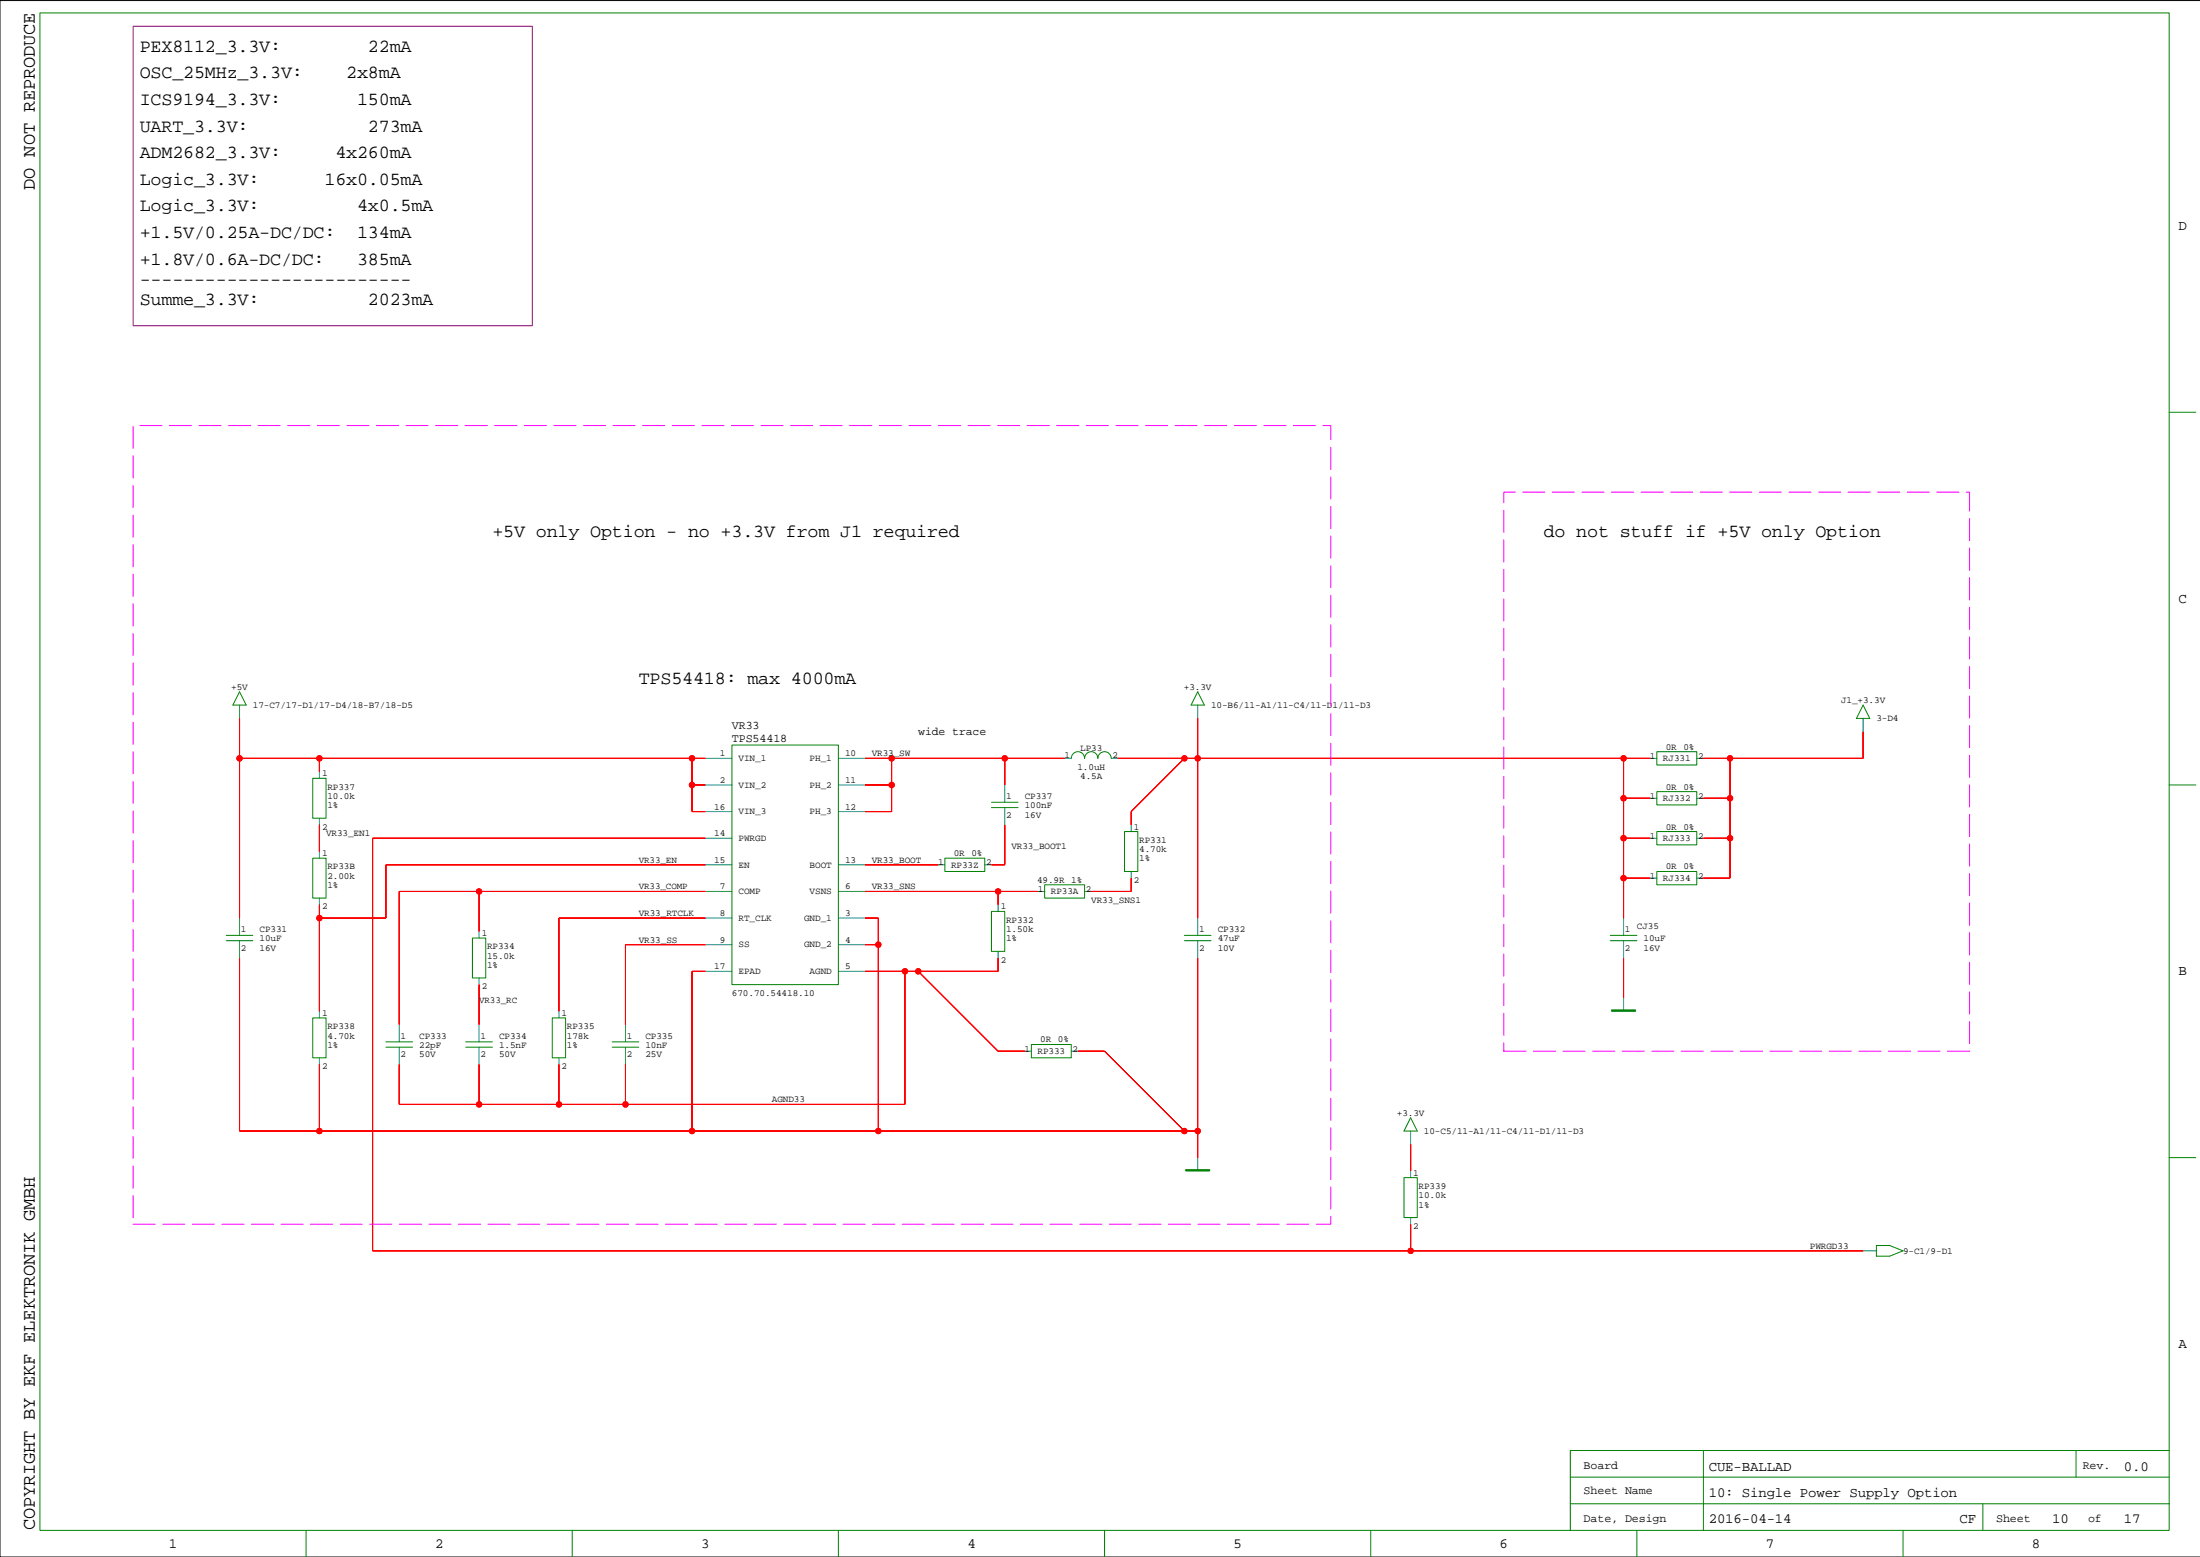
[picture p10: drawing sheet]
<svg xmlns="http://www.w3.org/2000/svg" width="420mm" height="297mm" viewBox="0 0 420 297" stroke-linecap="round" stroke-linejoin="round" font-family="sans-serif">
<path d="M419.9 .1h-419.9v296.9h419.9" fill="none" stroke="#000" stroke-width=".19"/>
<g fill="none" stroke="#008200" stroke-width=".19">
<path d="M7.6 2.5h406.3v289.5h-406.3zM413.9 78.6h5.1M45.7 132l1.3 2.5h-2.6zM228.5 132l1.3 2.5h-2.5zM355.5 134.5l1.3 2.6h-2.6zM413.9 149.8h5.1M269.2 213.2l1.2 2.6h-2.5zM413.9 220.9h5.1M325 276.7v15.3M396.1 276.7v5.1M413.9 276.7h-114.2v15.3M58.4 292v5"/>
<path d="M109.2 292v5M160 292v5M210.8 292v5M261.6 292v5M299.7 281.8h114.2M299.7 286.9h114.2M312.3 292v5M363.1 292v5M378.4 286.9v5.1"/>
</g>
<g fill="none" stroke="#008080" stroke-width=".19">
<path d="M45.7 134.5v2.6M228.5 134.5v2.6M355.5 137.1v2.5M60.9 147.2v1.3M60.9 156.1v1.3M134.6 149.8h5.1M134.6 144.7h5.1M134.6 154.8h5.1M134.6 159.9h5.1M160 149.8h5.1M160 144.7h5.1M160 154.8h5.1"/>
<path d="M191.7 149.8v3.3M191.7 154.1v3.3M203.2 144.7h1.2M212 144.7h1.3M215.9 157.4v1.2M314.9 144.7h1.3M314.9 159.9h1.3M314.9 152.3h1.3M323.8 144.7h1.2M323.8 159.9h1.2M323.8 152.3h1.2M45.7 175.1v3.3"/>
<path d="M45.7 179.5v3.3M60.9 162.4v1.3M60.9 171.3v1.3M91.4 177.7v1.3M134.6 170.1h5.1M134.6 175.1h5.1M134.6 165h5.1M160 170.1h5.1M160 175.1h5.1M160 165h5.1M179 165h1.3M187.9 165h1.3"/>
<path d="M190.5 172.6v1.3M198.1 170.1h1.2M207 170.1h1.2M215.9 166.3v1.2M228.5 175.1v3.3M228.5 179.5v3.3M309.8 175.1v3.3M309.8 179.5v3.3M314.9 167.5h1.3M323.8 167.5h1.2M60.9 192.9v1.3M76.2 195.5v3.3"/>
<path d="M76.2 199.8v3.3M91.4 186.6v1.2M91.4 195.5v3.3M91.4 199.8v3.3M106.7 192.9v1.3M119.4 195.5v3.3M119.4 199.8v3.3M134.6 185.3h5.1M134.6 180.2h5.1M160 185.3h5.1M160 180.2h5.1M190.5 181.5v1.3"/>
<path d="M309.8 190.4v2.3M60.9 201.8v1.3M106.7 201.8v1.3M195.5 200.5h1.3M204.4 200.5h1.3M269.2 215.8v2.5M228.5 220.9v2.2M269.2 223.4v1.3M269.2 232.3v1.3"/>
</g>
<g fill="none" stroke="#008000" stroke-width=".19">
<path d="M59.7 148.5h2.5v7.6h-2.5zM139.7 142.1h20.3v45.7h-20.3zM189.2 154.1h5.1M189.2 153.1h5.1M204.4 144.7a1.27 1.27 0 0 1 1.3-1.3 1.27 1.27 0 0 1 1.3 1.3 1.27 1.27 0 0 1 1.2-1.3 1.27 1.27 0 0 1 1.3 1.3 1.27 1.27 0 0 1 1.3-1.3 1.27 1.27 0 0 1 1.2 1.3M214.6 158.6h2.5v7.7h-2.5zM316.2 143.4h7.6v2.5h-7.6zM316.2 151h7.6v2.6h-7.6zM316.2 158.6h7.6v2.6h-7.6zM43.2 179.5h5M43.2 178.4h5M59.7 163.7h2.5v7.6h-2.5z"/>
<path d="M90.1 179h2.6v7.6h-2.6zM180.3 163.7h7.6v2.6h-7.6zM189.2 173.9h2.5v7.6h-2.5zM199.3 168.8h7.7v2.5h-7.7zM226 179.5h5.1M226 178.4h5.1M307.3 179.5h5M307.3 178.4h5M316.2 166.3h7.6v2.5h-7.6zM59.7 194.2h2.5v7.6h-2.5zM73.6 199.8h5.1M73.6 198.8h5.1"/>
<path d="M88.9 199.8h5.1M88.9 198.8h5.1M105.4 194.2h2.5v7.6h-2.5zM116.8 199.8h5.1M116.8 198.8h5.1M196.8 199.3h7.6v2.5h-7.6zM267.9 224.7h2.5v7.6h-2.5z"/>
</g>
<g fill="#008000" stroke="#008000" stroke-width=".19">
<path d="M307.5 192.7h4.6v.2h-4.6z" fill-rule="evenodd"/>
<path d="M226.3 223.1h4.5v.3h-4.5z" fill-rule="evenodd"/>
</g>
<path d="M355.5 238.6h2.6" fill="none" stroke="#007d7b" stroke-width=".19"/>
<path d="M358.1 237.6h2.5l2.5 1-2.5 1h-2.5z" fill="none" stroke="#007d00" stroke-width=".19"/>
<g fill="#f00" stroke="#f00" stroke-width=".19">
<path d="M205.7 200.5h5.1z" fill-rule="evenodd"/>
<path d="M210.8 200.5l15.2 15.3z" fill-rule="evenodd"/>
<path d="M228.5 182.8v33z" fill-rule="evenodd"/>
<path d="M228.5 215.8v5.1z" fill-rule="evenodd"/>
<path d="M226 215.8h2.5z" fill-rule="evenodd"/>
<path d="M167.6 215.8h58.4z" fill-rule="evenodd"/>
<path d="M165.1 180.2h2.5z" fill-rule="evenodd"/>
<path d="M165.1 175.1h2.5z" fill-rule="evenodd"/>
<path d="M167.6 175.1v5.1z" fill-rule="evenodd"/>
<path d="M167.6 180.2v35.6z" fill-rule="evenodd"/>
<path d="M132.1 215.8h35.5z" fill-rule="evenodd"/>
<path d="M132.1 185.3h2.5z" fill-rule="evenodd"/>
<path d="M132.1 185.3v30.5z" fill-rule="evenodd"/>
<path d="M60.9 215.8h71.2z" fill-rule="evenodd"/>
<path d="M60.9 203.1v12.7z" fill-rule="evenodd"/>
<path d="M45.7 215.8h15.2z" fill-rule="evenodd"/>
<path d="M45.7 182.8v33z" fill-rule="evenodd"/>
<path d="M309.8 182.8v7.6z" fill-rule="evenodd"/>
<path d="M45.7 137.1v7.6z" fill-rule="evenodd"/>
<path d="M60.9 144.7v2.5z" fill-rule="evenodd"/>
<path d="M132.1 154.8h2.5z" fill-rule="evenodd"/>
<path d="M132.1 149.8v5z" fill-rule="evenodd"/>
<path d="M132.1 149.8h2.5z" fill-rule="evenodd"/>
<path d="M132.1 144.7v5.1z" fill-rule="evenodd"/>
<path d="M132.1 144.7h2.5z" fill-rule="evenodd"/>
<path d="M60.9 144.7h71.2z" fill-rule="evenodd"/>
<path d="M45.7 144.7h15.2z" fill-rule="evenodd"/>
<path d="M45.7 144.7v30.4z" fill-rule="evenodd"/>
<path d="M213.3 144.7h12.7z" fill-rule="evenodd"/>
<path d="M309.8 152.3h5.1z" fill-rule="evenodd"/>
<path d="M309.8 159.9h5.1z" fill-rule="evenodd"/>
<path d="M309.8 167.5v7.6z" fill-rule="evenodd"/>
<path d="M309.8 167.5h5.1z" fill-rule="evenodd"/>
<path d="M309.8 159.9v7.6z" fill-rule="evenodd"/>
<path d="M309.8 152.3v7.6z" fill-rule="evenodd"/>
<path d="M309.8 144.7v7.6z" fill-rule="evenodd"/>
<path d="M309.8 144.7h5.1z" fill-rule="evenodd"/>
<path d="M228.5 144.7h81.3z" fill-rule="evenodd"/>
<path d="M228.5 137.1v7.6z" fill-rule="evenodd"/>
<path d="M215.9 154.8v2.6z" fill-rule="evenodd"/>
<path d="M226 144.7l-10.1 10.1z" fill-rule="evenodd"/>
<path d="M226 144.7h2.5z" fill-rule="evenodd"/>
<path d="M228.5 144.7v30.4z" fill-rule="evenodd"/>
<path d="M269.2 218.3v5.1z" fill-rule="evenodd"/>
<path d="M119.4 180.2v15.3z" fill-rule="evenodd"/>
<path d="M119.4 180.2h15.2z" fill-rule="evenodd"/>
<path d="M106.7 175.1v17.8z" fill-rule="evenodd"/>
<path d="M106.7 175.1h27.9z" fill-rule="evenodd"/>
<path d="M91.4 187.8v7.7z" fill-rule="evenodd"/>
<path d="M76.2 170.1v25.4z" fill-rule="evenodd"/>
<path d="M76.2 170.1h15.2z" fill-rule="evenodd"/>
<path d="M91.4 170.1v7.6z" fill-rule="evenodd"/>
<path d="M91.4 170.1h43.2z" fill-rule="evenodd"/>
<path d="M190.5 170.1v2.5z" fill-rule="evenodd"/>
<path d="M190.5 170.1h7.6z" fill-rule="evenodd"/>
<path d="M165.1 170.1h25.4z" fill-rule="evenodd"/>
<path d="M191.7 144.7h11.5z" fill-rule="evenodd"/>
<path d="M165.1 149.8h5z" fill-rule="evenodd"/>
<path d="M165.1 154.8h5z" fill-rule="evenodd"/>
<path d="M170.1 149.8v5z" fill-rule="evenodd"/>
<path d="M170.1 144.7v5.1z" fill-rule="evenodd"/>
<path d="M165.1 144.7h5z" fill-rule="evenodd"/>
<path d="M170.1 144.7h21.6z" fill-rule="evenodd"/>
<path d="M191.7 144.7v5.1z" fill-rule="evenodd"/>
<path d="M60.9 175.1v17.8z" fill-rule="evenodd"/>
<path d="M73.6 165v10.1z" fill-rule="evenodd"/>
<path d="M60.9 175.1h12.7z" fill-rule="evenodd"/>
<path d="M60.9 172.6v2.5z" fill-rule="evenodd"/>
<path d="M73.6 165h61z" fill-rule="evenodd"/>
<path d="M71.1 159.9h63.5z" fill-rule="evenodd"/>
<path d="M71.1 159.9v78.7z" fill-rule="evenodd"/>
<path d="M71.1 238.6h198.1z" fill-rule="evenodd"/>
<path d="M269.2 238.6h86.3z" fill-rule="evenodd"/>
<path d="M269.2 233.6v5z" fill-rule="evenodd"/>
<path d="M190.5 200.5h5z" fill-rule="evenodd"/>
<path d="M175.2 185.3l15.3 15.2z" fill-rule="evenodd"/>
<path d="M165.1 185.3h7.6z" fill-rule="evenodd"/>
<path d="M106.7 203.1v7.6z" fill-rule="evenodd"/>
<path d="M91.4 203.1v7.6z" fill-rule="evenodd"/>
<path d="M76.2 203.1v7.6z" fill-rule="evenodd"/>
<path d="M76.2 210.7h15.2z" fill-rule="evenodd"/>
<path d="M91.4 210.7h15.3z" fill-rule="evenodd"/>
<path d="M106.7 210.7h12.7z" fill-rule="evenodd"/>
<path d="M119.4 203.1v7.6z" fill-rule="evenodd"/>
<path d="M119.4 210.7h53.3z" fill-rule="evenodd"/>
<path d="M172.7 185.3v25.4z" fill-rule="evenodd"/>
<path d="M172.7 185.3h2.5z" fill-rule="evenodd"/>
<path d="M175.2 185.3h15.3z" fill-rule="evenodd"/>
<path d="M190.5 182.8v2.5z" fill-rule="evenodd"/>
<path d="M325 144.7h5.1z" fill-rule="evenodd"/>
<path d="M325 152.3h5.1z" fill-rule="evenodd"/>
<path d="M325 159.9h5.1z" fill-rule="evenodd"/>
<path d="M325 167.5h5.1z" fill-rule="evenodd"/>
<path d="M330.1 159.9v7.6z" fill-rule="evenodd"/>
<path d="M330.1 152.3v7.6z" fill-rule="evenodd"/>
<path d="M330.1 144.7v7.6z" fill-rule="evenodd"/>
<path d="M330.1 144.7h25.4z" fill-rule="evenodd"/>
<path d="M355.5 139.6v5.1z" fill-rule="evenodd"/>
<path d="M60.9 157.4v5z" fill-rule="evenodd"/>
<path d="M215.9 167.5v2.6z" fill-rule="evenodd"/>
<path d="M208.2 170.1h7.7z" fill-rule="evenodd"/>
<path d="M165.1 165h13.9z" fill-rule="evenodd"/>
<path d="M189.2 165h2.5z" fill-rule="evenodd"/>
<path d="M191.7 157.4v7.6z" fill-rule="evenodd"/>
<circle cx="228.5" cy="215.8" r=".51"/>
<circle cx="226" cy="215.8" r=".51"/>
<circle cx="167.6" cy="180.2" r=".51"/>
<circle cx="167.6" cy="215.8" r=".51"/>
<circle cx="132" cy="215.8" r=".51"/>
<circle cx="60.9" cy="215.8" r=".51"/>
<circle cx="132" cy="149.8" r=".51"/>
<circle cx="132" cy="144.7" r=".51"/>
<circle cx="60.9" cy="144.7" r=".51"/>
<circle cx="45.7" cy="144.7" r=".51"/>
<circle cx="309.8" cy="167.5" r=".51"/>
<circle cx="309.8" cy="159.9" r=".51"/>
<circle cx="309.8" cy="152.3" r=".51"/>
<circle cx="309.8" cy="144.7" r=".51"/>
<circle cx="226" cy="144.7" r=".51"/>
<circle cx="228.5" cy="144.7" r=".51"/>
<circle cx="91.4" cy="170.1" r=".51"/>
<circle cx="190.5" cy="170.1" r=".51"/>
<circle cx="170.1" cy="149.8" r=".51"/>
<circle cx="170.1" cy="144.7" r=".51"/>
<circle cx="191.7" cy="144.7" r=".51"/>
<circle cx="60.9" cy="175.1" r=".51"/>
<circle cx="269.2" cy="238.6" r=".51"/>
<circle cx="91.4" cy="210.7" r=".51"/>
<circle cx="106.7" cy="210.7" r=".51"/>
<circle cx="119.4" cy="210.7" r=".51"/>
<circle cx="172.7" cy="185.3" r=".51"/>
<circle cx="175.2" cy="185.3" r=".51"/>
<circle cx="330.1" cy="159.9" r=".51"/>
<circle cx="330.1" cy="152.3" r=".51"/>
<circle cx="330.1" cy="144.7" r=".51"/>
</g>
<g fill="none" stroke="#f00" stroke-width=".19">
<path d="M45.7 137.1v38M228.5 137.1v38M355.5 139.6v5.1h-30.5M45.7 144.7h88.9M60.9 144.7v2.5M60.9 157.4v5M132.1 144.7v10.1h2.5M132.1 149.8h2.5M134.6 159.9h-63.5v78.7h284.4M165.1 149.8h5M165.1 144.7h38.1M170.1 144.7v10.1h-5"/>
<path d="M191.7 144.7v5.1M191.7 157.4v7.6h-2.5M213.3 144.7h101.6M226 144.7l-10.1 10.1v2.6M309.8 144.7v30.4M309.8 152.3h5.1M309.8 159.9h5.1M325 152.3h5.1M325 159.9h5.1M330.1 144.7v22.8h-5.1M60.9 172.6v20.3M91.4 170.1v7.6"/>
<path d="M134.6 165h-61v10.1h-12.7M134.6 175.1h-27.9v17.8M134.6 170.1h-58.4v25.4M165.1 175.1h2.5v40.7M165.1 170.1h33M165.1 165h13.9M190.5 170.1v2.5M215.9 167.5v2.6h-7.7M309.8 167.5h5.1M45.7 182.8v33h182.8M91.4 187.8v7.7M134.6 180.2h-15.2v15.3"/>
<path d="M134.6 185.3h-2.5v30.5M165.1 180.2h2.5M172.7 185.3v25.4h-96.5v-7.6M175.2 185.3l15.3 15.2h5M190.5 182.8v2.5h-25.4M228.5 182.8v38.1M309.8 182.8v7.6M60.9 203.1v12.7M91.4 203.1v7.6M106.7 203.1v7.6M119.4 203.1v7.6M205.7 200.5h5.1l15.2 15.3"/>
<path d="M269.2 218.3v5.1M269.2 233.6v5"/>
<circle cx="45.7" cy="144.7" r=".51"/>
<circle cx="60.9" cy="144.7" r=".51"/>
<circle cx="132" cy="149.8" r=".51"/>
<circle cx="132" cy="144.7" r=".51"/>
<circle cx="170.1" cy="149.8" r=".51"/>
<circle cx="170.1" cy="144.7" r=".51"/>
<circle cx="191.7" cy="144.7" r=".51"/>
<circle cx="226" cy="144.7" r=".51"/>
<circle cx="228.5" cy="144.7" r=".51"/>
<circle cx="309.8" cy="159.9" r=".51"/>
<circle cx="309.8" cy="144.7" r=".51"/>
<circle cx="309.8" cy="152.3" r=".51"/>
<circle cx="330.1" cy="152.3" r=".51"/>
<circle cx="330.1" cy="144.7" r=".51"/>
<circle cx="330.1" cy="159.9" r=".51"/>
<circle cx="60.9" cy="175.1" r=".51"/>
<circle cx="91.4" cy="170.1" r=".51"/>
<circle cx="190.5" cy="170.1" r=".51"/>
<circle cx="309.8" cy="167.5" r=".51"/>
<circle cx="167.6" cy="180.2" r=".51"/>
<circle cx="172.7" cy="185.3" r=".51"/>
<circle cx="175.2" cy="185.3" r=".51"/>
<circle cx="60.9" cy="215.8" r=".51"/>
<circle cx="91.4" cy="210.7" r=".51"/>
<circle cx="106.7" cy="210.7" r=".51"/>
<circle cx="119.4" cy="210.7" r=".51"/>
<circle cx="132" cy="215.8" r=".51"/>
<circle cx="167.6" cy="215.8" r=".51"/>
<circle cx="226" cy="215.8" r=".51"/>
<circle cx="228.5" cy="215.8" r=".51"/>
<circle cx="269.2" cy="238.6" r=".51"/>
</g>
<path d="M25.4 81.2h228.5v152.4h-228.5zM287 93.9h88.8v106.6h-88.8z" fill="none" stroke="#f0f" stroke-width=".19" stroke-dasharray="4.2 1.4"/>
<path d="M25.4 5h76.2v57.1h-76.2z" fill="none" stroke="#800080" stroke-width=".19"/>
<g font-size="3.6">
<text x="6.6" y="36.2" transform="rotate(-90 6.6 36.2)">DO NOT REPRODUCE</text>
<text x="6.6" y="292" transform="rotate(-90 6.6 292)">COPYRIGHT BY EKF ELEKTRONIK GMBH</text>
</g>
<g font-size="3.5">
<text x="26.7" y="9.9">PEX8112_3.3V:</text>
<text x="70.2" y="9.9">22mA</text>
<text x="26.7" y="14.9">OSC_25MHz_3.3V:</text>
<text x="66.1" y="14.9">2x8mA</text>
<text x="26.7" y="20">ICS9194_3.3V:</text>
<text x="68.1" y="20">150mA</text>
<text x="26.7" y="25.1">UART_3.3V:</text>
<text x="70.2" y="25.1">273mA</text>
<text x="26.7" y="35.2">Logic_3.3V:</text>
<text x="26.7" y="30.2">ADM2682_3.3V:</text>
<text x="61.9" y="35.2">16x0.05mA</text>
<text x="64" y="30.2">4x260mA</text>
<text x="26.7" y="40.3">Logic_3.3V:</text>
<text x="68.1" y="40.3">4x0.5mA</text>
<text x="26.7" y="45.4">+1.5V/0.25A-DC/DC:</text>
<text x="68.1" y="45.4">134mA</text>
<text x="26.7" y="50.5">+1.8V/0.6A-DC/DC:</text>
<text x="68.1" y="50.5">385mA</text>
<text x="26.7" y="58.1">Summe_3.3V:</text>
<text x="26.7" y="54.3">-------------------------</text>
<text x="70.2" y="58.1">2023mA</text>
<text x="94" y="102.5">+5V only Option - no +3.3V from J1 required</text>
<text x="294.6" y="102.5">do not stuff if +5V only Option</text>
<text x="121.9" y="130.5">TPS54418: max 4000mA</text>
</g>
<g font-size="2.7">
<text x="415.7" y="43.9">D</text>
<text x="415.7" y="115">C</text>
<text x="415.7" y="186.1">B</text>
<text x="415.7" y="257.2">A</text>
<text x="326.1" y="280.6">CUE-BALLAD</text>
<text x="405.3" y="280.6">0.0</text>
<text x="326.1" y="285.6">10: Single Power Supply Option</text>
<text x="326.1" y="290.5">2016-04-14</text>
<text x="373.9" y="290.5">CF</text>
<text x="391.6" y="290.5">10</text>
<text x="405.3" y="290.5">17</text>
<text x="32.2" y="295.3">1</text>
<text x="83" y="295.3">2</text>
<text x="133.8" y="295.3">3</text>
<text x="184.6" y="295.3">4</text>
<text x="235.4" y="295.3">5</text>
<text x="286.2" y="295.3">6</text>
<text x="337" y="295.3">7</text>
<text x="387.7" y="295.3">8</text>
</g>
<g font-size="2.2">
<text x="139.7" y="141.6">TPS54418</text>
<text x="139.7" y="139.1">VR33</text>
<text x="175.2" y="140.2">wide trace</text>
<text x="302.2" y="280.2">Board</text>
<text x="397.4" y="280.2">Rev.</text>
<text x="302.2" y="285">Sheet Name</text>
<text x="302.2" y="290.3">Date, Design</text>
<text x="380.9" y="290.3">Sheet</text>
<text x="398.4" y="290.3">of</text>
</g>
<g font-size="1.8">
<text x="44.1" y="131.6">+5V</text>
<text x="225.9" y="131.6">+3.3V</text>
<text x="48.2" y="135">17-C7/17-D1/17-D4/18-B7/18-D5</text>
<text x="231.1" y="135">10-B6/11-A1/11-C4/11-D1/11-D3</text>
<text x="351.3" y="134.1">J1_+3.3V</text>
<text x="358.1" y="137.6">3-D4</text>
<text x="206.1" y="143.3">LP33</text>
<text x="317.9" y="143">0R</text>
<text x="321.2" y="143">0%</text>
<text x="61.5" y="148.1">1</text>
<text x="137.3" y="149.4">2</text>
<text x="137.3" y="144.3">1</text>
<text x="140.9" y="145.2">VIN_1</text>
<text x="154.5" y="145.2">PH_1</text>
<text x="161.3" y="144.3">10</text>
<text x="161.3" y="149.4">11</text>
<text x="166.3" y="144.3">VR33_SW</text>
<text x="203.1" y="144.5">1</text>
<text x="205.6" y="146.8">1.0uH</text>
<text x="206.1" y="148.6">4.5A</text>
<text x="212.3" y="144.5">2</text>
<text x="314.9" y="144.8">1</text>
<text x="317.3" y="145.2">RJ331</text>
<text x="324" y="144.8">2</text>
<text x="62.5" y="150.6">RP337</text>
<text x="62.5" y="152.4">10.0k</text>
<text x="62.5" y="154.2">1%</text>
<text x="136.3" y="154.4">16</text>
<text x="140.9" y="150.3">VIN_2</text>
<text x="140.9" y="155.4">VIN_3</text>
<text x="154.5" y="150.3">PH_2</text>
<text x="154.5" y="155.4">PH_3</text>
<text x="161.3" y="154.4">12</text>
<text x="192" y="152.4">1</text>
<text x="192" y="156">2</text>
<text x="195.5" y="152.4">CP337</text>
<text x="195.5" y="154.2">100nF</text>
<text x="195.5" y="156">16V</text>
<text x="314.9" y="152.4">1</text>
<text x="317.3" y="152.8">RJ332</text>
<text x="317.9" y="150.6">0R</text>
<text x="321.2" y="150.6">0%</text>
<text x="324" y="152.4">2</text>
<text x="61.5" y="158.3">2</text>
<text x="62.2" y="159.5">VR33_EN1</text>
<text x="136.3" y="159.5">14</text>
<text x="140.9" y="160.4">PWRGD</text>
<text x="216.4" y="158.3">1</text>
<text x="217.4" y="160.8">RP331</text>
<text x="314.9" y="160">1</text>
<text x="317.3" y="160.4">RJ333</text>
<text x="317.9" y="158.3">0R</text>
<text x="321.2" y="158.3">0%</text>
<text x="324" y="160">2</text>
<text x="61.5" y="163.3">1</text>
<text x="62.5" y="165.9">RP33B</text>
<text x="62.5" y="167.6">2.00k</text>
<text x="121.9" y="164.6">VR33_EN</text>
<text x="136.3" y="164.6">15</text>
<text x="140.9" y="165.5">EN</text>
<text x="154.5" y="165.5">BOOT</text>
<text x="161.3" y="164.6">13</text>
<text x="166.3" y="164.6">VR33_BOOT</text>
<text x="179" y="165.1">1</text>
<text x="181.5" y="165.5">RP33Z</text>
<text x="182" y="163.3">0R</text>
<text x="185.4" y="163.3">0%</text>
<text x="188.2" y="165.1">2</text>
<text x="193" y="162.1">VR33_BOOT1</text>
<text x="217.4" y="162.6">4.70k</text>
<text x="217.4" y="164.3">1%</text>
<text x="314.9" y="167.6">1</text>
<text x="317.9" y="165.9">0R</text>
<text x="321.2" y="165.9">0%</text>
<text x="324" y="167.6">2</text>
<text x="61.5" y="173.5">2</text>
<text x="62.5" y="169.4">1%</text>
<text x="121.9" y="169.7">VR33_COMP</text>
<text x="137.3" y="169.7">7</text>
<text x="140.9" y="170.6">COMP</text>
<text x="154.5" y="170.6">VSNS</text>
<text x="161.3" y="169.7">6</text>
<text x="166.3" y="169.7">VR33_SNS</text>
<text x="191" y="173.5">1</text>
<text x="197.9" y="168.4">49.9R</text>
<text x="198" y="170.2">1</text>
<text x="200.5" y="170.6">RP33A</text>
<text x="204.4" y="168.4">1%</text>
<text x="207.2" y="170.2">2</text>
<text x="208.2" y="172.2">VR33_SNS1</text>
<text x="216.4" y="168.4">2</text>
<text x="317.3" y="168.1">RJ334</text>
<text x="46" y="177.8">1</text>
<text x="49.5" y="177.8">CP331</text>
<text x="49.5" y="179.6">10uF</text>
<text x="91.9" y="178.6">1</text>
<text x="121.9" y="179.8">VR33_SS</text>
<text x="121.9" y="174.8">VR33_RTCLK</text>
<text x="137.3" y="174.8">8</text>
<text x="137.3" y="179.8">9</text>
<text x="140.9" y="175.7">RT_CLK</text>
<text x="153.4" y="175.7">GND_1</text>
<text x="161.3" y="174.8">3</text>
<text x="161.3" y="179.8">4</text>
<text x="192" y="176">RP332</text>
<text x="192" y="179.6">1%</text>
<text x="192" y="177.8">1.50k</text>
<text x="228.8" y="177.8">1</text>
<text x="232.4" y="177.8">CP332</text>
<text x="232.4" y="179.6">47uF</text>
<text x="310.1" y="177.8">1</text>
<text x="312.3" y="177.3">CJ35</text>
<text x="313.6" y="179.6">10uF</text>
<text x="46" y="181.4">2</text>
<text x="49.5" y="181.4">16V</text>
<text x="92.9" y="181.1">RP334</text>
<text x="92.9" y="182.9">15.0k</text>
<text x="92.9" y="184.7">1%</text>
<text x="136.3" y="184.9">17</text>
<text x="140.9" y="185.8">EPAD</text>
<text x="140.9" y="180.8">SS</text>
<text x="153.4" y="180.8">GND_2</text>
<text x="154.5" y="185.8">AGND</text>
<text x="161.3" y="184.9">5</text>
<text x="191" y="183.6">2</text>
<text x="228.8" y="181.4">2</text>
<text x="232.4" y="181.4">10V</text>
<text x="310.1" y="181.4">2</text>
<text x="313.6" y="181.4">16V</text>
<text x="91.4" y="191.3">VR33_RC</text>
<text x="91.9" y="188.7">2</text>
<text x="139.7" y="190">670.70.54418.10</text>
<text x="61.5" y="193.8">1</text>
<text x="62.5" y="196.3">RP338</text>
<text x="107.2" y="193.8">1</text>
<text x="108.2" y="196.3">RP335</text>
<text x="61.5" y="204">2</text>
<text x="62.5" y="199.9">1%</text>
<text x="62.5" y="198.1">4.70k</text>
<text x="76.4" y="198.1">1</text>
<text x="76.4" y="201.7">2</text>
<text x="80" y="198.1">CP333</text>
<text x="80" y="199.9">22pF</text>
<text x="80" y="201.7">50V</text>
<text x="91.7" y="198.1">1</text>
<text x="91.7" y="201.7">2</text>
<text x="95.2" y="198.1">CP334</text>
<text x="95.2" y="199.9">1.5nF</text>
<text x="95.2" y="201.7">50V</text>
<text x="107.2" y="204">2</text>
<text x="108.2" y="198.1">178k</text>
<text x="108.2" y="199.9">1%</text>
<text x="119.6" y="198.1">1</text>
<text x="119.6" y="201.7">2</text>
<text x="123.2" y="198.1">CP335</text>
<text x="123.2" y="199.9">10nF</text>
<text x="123.2" y="201.7">25V</text>
<text x="195.5" y="200.7">1</text>
<text x="198" y="201.1">RP333</text>
<text x="198.5" y="198.9">0R</text>
<text x="201.9" y="198.9">0%</text>
<text x="204.7" y="200.7">2</text>
<text x="147.3" y="210.3">AGND33</text>
<text x="266.5" y="212.9">+3.3V</text>
<text x="271.7" y="216.3">10-C5/11-A1/11-C4/11-D1/11-D3</text>
<text x="269.7" y="224.3">1</text>
<text x="270.7" y="226.8">RP339</text>
<text x="270.7" y="230.4">1%</text>
<text x="270.7" y="228.6">10.0k</text>
<text x="269.7" y="234.4">2</text>
<text x="345.4" y="238.2">PWRGD33</text>
<text x="363.1" y="239.2">9-C1/9-D1</text>
</g>
</svg>
